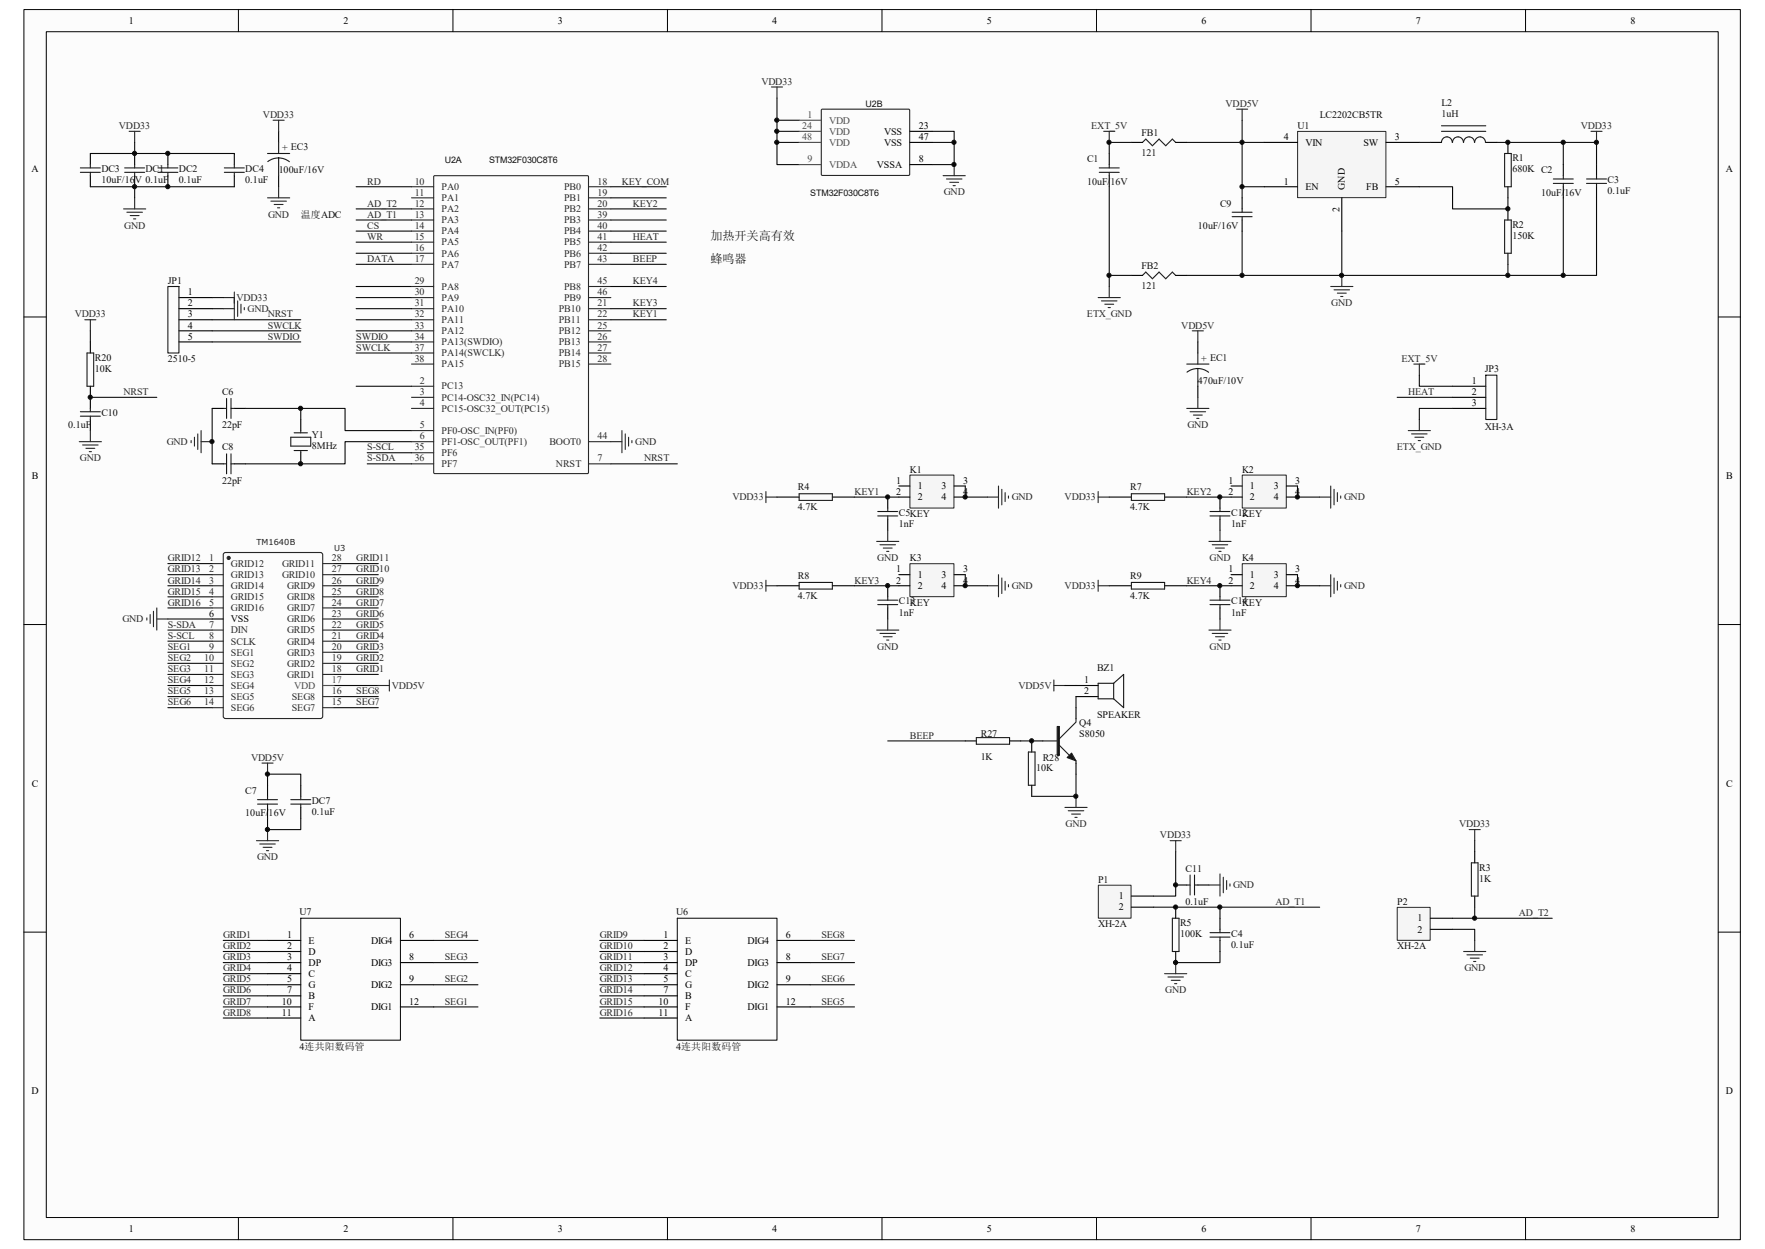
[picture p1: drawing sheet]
<svg xmlns="http://www.w3.org/2000/svg" width="297mm" height="210mm" viewBox="0 0 297 210" stroke-linecap="round" stroke-linejoin="round" font-family="sans-serif">
<path d="M4.1 1.7h288.8v206.7h-288.8z" fill="#fcfcfc"/>
<path d="M4 1.6h288.9v206.8h-288.9z" fill="none" stroke="#000" stroke-width=".17"/>
<path d="M7.8 5.4h281.3v199.3h-281.3z" fill="#fcfcfc"/>
<g fill="none" stroke="#000" stroke-width=".17">
<path d="M7.8 5.3h281.3v199.4h-281.3zM40.1 1.6v3.7M76.2 1.6v3.7M112.3 1.6v3.7M148.4 1.6v3.7M184.5 1.6v3.7M220.6 1.6v3.7M256.7 1.6v3.7M4 53.3h3.7M289.2 53.3h3.7M4 105h3.7M289.2 105h3.7"/>
<path d="M4 156.7h3.7M289.2 156.7h3.7M40.1 204.7v3.7M76.2 204.7v3.7M112.3 204.7v3.7M148.4 204.7v3.7M184.5 204.7v3.7M220.6 204.7v3.7M256.7 204.7v3.7"/>
</g>
<path d="M184.9 148.9h5.4v5.5h-5.4z" fill="#f5f5f5"/>
<path d="M184.8 148.8h5.5v5.6h-5.5z" fill="none" stroke="#262626" stroke-width=".17"/>
<g fill="none" stroke="#000" stroke-width=".19">
<path d="M15.2 25.8v1.9M15.2 29.5v1.9M22.7 25.8v1.9M22.7 29.5v1.9M28.2 25.8v1.9M28.2 29.5v1.9M39.4 25.8v1.9M39.4 29.5v1.9M46.9 22.1v1.8M46.9 29.5v1.9M153.1 22.1h3.7M153.1 23.9h3.7"/>
<path d="M153.1 27.7h3.7M186.7 25.8v1.9M186.7 29.5v1.9M190.4 23.9h1.9M197.8 23.9h1.9M209 33.3v1.8M209 37v1.9M240.7 23.9h1.9M250 23.9h1.9M263.1 27.7v1.8M263.1 31.4v1.9M268.7 27.7v1.8"/>
<path d="M268.7 31.4v1.9M15.2 57.5v1.9M30.1 50h5.6M30.1 51.9h5.6M30.1 53.8h5.6M30.1 55.6h5.6M30.1 57.5h5.6M190.4 46.3h1.9M197.8 46.3h1.9M15.2 64.9v3.8M15.2 70.5v1.9M35.7 68.7h1.9"/>
<path d="M35.7 78h1.9M39.4 68.7h1.9M39.4 78h1.9M50.6 70.5v1.9M50.6 76.1v1.9M244.4 68.7h5.6M244.4 64.9h5.6M244.4 66.8h5.6M181.1 115.3h3.7M181.1 117.1h3.7M181.1 119v1.9M162.4 124.6h1.9"/>
<path d="M169.9 124.6h1.9M173.6 132v1.9M175.5 124.6h-1.9v1.8M181.1 128.3v1.9M190.4 150.7h3.7M190.4 152.5h3.7M197.8 152.5v1.9M197.8 160v1.9M197.8 148.8h1.9M201.6 148.8h1.8M205.3 154.4v1.9M205.3 158.1v1.9"/>
</g>
<g fill="none" stroke="#1c1c1c" stroke-width=".19">
<path d="M13.5 29h3.4M13.5 28.2h3.4M15.2 27.7v.5M15.2 29v.5M21 29h3.3M21 28.2h3.3M22.7 27.7v.5M22.7 29v.5M26.6 29h3.3M26.6 28.2h3.3M28.2 27.7v.5M28.2 29v.5"/>
<path d="M37.8 29h3.3M37.8 28.2h3.3M39.4 27.7v.5M39.4 29v.5M45 25.8h3.7M46.9 26.6l1.1 .2 .7 .4M46.9 26.6l-.8 .1-1 .5M46.9 23.9v1.9M46.9 26.6v2.9M185 29h3.3M185 28.2h3.3M186.7 27.7v.5"/>
<path d="M186.7 29v.5M192.3 23.9l.5-.5 1.1 1.1 1.1-1.1 1.2 1.1 1.1-1.1 .5 .5M207.3 36.4h3.4M207.3 35.7h3.4M209 35.1v.6M209 36.4v.6M242.6 22.1h7.4M242.6 21.2h7.4M242.6 23.9a.91 .91 0 0 1 .9-.9 .91 .91 0 0 1 .9 .9M244.4 23.9a.91 .91 0 0 1 .9-.9 .91 .91 0 0 1 1 .9 .93 .93 0 0 1 .9-.9 .93 .93 0 0 1 .9 .9M248.2 23.9a.91 .91 0 0 1 .9-.9 .91 .91 0 0 1 .9 .9M261.4 30.8h3.3"/>
<path d="M261.4 30.1h3.3M263.1 29.5v.6M263.1 30.8v.6M267 30.8h3.3M267 30.1h3.3M268.7 29.5v.6M268.7 30.8v.6M14.6 59.4h1.2v5.5h-1.2zM28.2 48.2h1.9v11.2h-1.9zM192.3 46.3l.5-.5 1.1 1.1 1.1-1.1 1.2 1.1 1.1-1.1 .5 .5M13.5 70h3.4M13.5 69.2h3.4"/>
<path d="M15.2 68.7v.5M15.2 70v.5M37.6 68.7h.5M37.6 78h.5M38.1 67v3.4M38.1 76.3v3.4M38.9 68.7h.5M38.9 67v3.4M38.9 76.3v3.4M38.9 78h.5M48.9 73.5h3.4v1.5h-3.4zM49.5 72.8h2.2"/>
<path d="M49.5 75.8h2.2M50.6 72.4v.4M50.6 75.8v.3M250 63.1h1.9v7.4h-1.9zM187.4 114.9l1.7-1.5v5.6l-1.7-1.5M187.4 114.9v2.6M187.4 114.9h-2.6v2.6h2.6M164.3 124h5.6v1.1h-5.6zM173.1 126.4h1.1v5.6h-1.1zM175.5 124.6h2.8M178.3 125.3l1.7 1.7M181.1 120.9v.5l-2.8 2.8"/>
<path d="M181.1 127.9v.4M197.3 154.4h1.1v5.6h-1.1zM199.7 148.8h.6M200.3 147.1v3.4M201 148.8h.6M201 147.1v3.4M203.6 156.8h3.4M203.6 157.6h3.4M205.3 156.3v.5M205.3 157.6v.5"/>
</g>
<g fill="none" stroke="#262626" stroke-width=".19">
<path d="M129.8 14.6h1.9M130.7 14.6v1.9M20.8 35.1h3.7M21.4 35.7h2.6M21.7 22.1h1.9M21.9 36.2h1.5M22.5 36.8h.3M22.7 22.1v1.8M22.7 33.3v1.8M45 33.3h3.7M45.6 33.8h2.6M46 20.2h1.8"/>
<path d="M46.1 34.4h1.5M46.7 34.9h.4M46.9 20.2v1.9M46.9 31.4v1.9M158.7 29.5h3.7M159.3 30.1h2.6M159.8 30.7h1.5M160.4 31.2h.4M160.6 27.7v1.8M185.7 22.1h1.9M186.7 22.1v1.8M267.7 22.1h1.9"/>
<path d="M268.7 22.1v1.8M14.3 53.8h1.8M15.2 53.8v1.8M37.6 50h1.8M37.6 51.9h1.8M39.4 49.1v4.7M40 50.6v2.6M40.6 51.2v1.4M41.1 51.7v.4M184.8 50h3.7M185.4 50.6h2.6M185.9 51.2h1.5"/>
<path d="M186.5 51.7h.3M186.7 48.2v1.8M13.3 74.3h3.8M13.9 74.8h2.6M14.5 75.4h1.4M15 75.9h.4M15.2 72.4v1.9M32.2 74.1v.4M32.7 73.5v1.5M33.3 73v2.6M33.8 72.4v3.7M33.8 74.3h1.9"/>
<path d="M102.8 74.3h1.9M104.7 72.4v3.7M105.2 73v2.6M105.8 73.5v1.5M106.3 74.1v.4M237 72.4h3.7M237.5 73h2.6M237.9 61.2h1.9M238.1 73.5h1.5M238.7 74.1h.3M238.8 61.2v1.9M238.8 70.5v1.9"/>
<path d="M177.3 114.3v1.9M177.3 115.3h1.9M179.2 135.8h3.7M179.8 136.3h2.6M180.3 136.9h1.5M180.9 137.4h.4M181.1 133.9v1.9M196.9 141.4h1.9M197.8 141.4v1.8M203.4 148.8h1.9M205.3 146.9v3.8M205.9 147.5v2.6"/>
<path d="M206.4 148.1v1.5M207 148.6v.4M196 163.7h3.7M196.5 164.3h2.6M197.1 164.8h1.5M197.7 165.4h.3M197.8 161.9v1.8"/>
</g>
<g fill="none" stroke="#0e0e0e" stroke-width=".19">
<path d="M130.7 16.5v11.2h3.8M15.2 31.4h24.2M15.2 25.8h24.2M22.7 23.9v1.9M22.7 31.4v1.9M59.9 38.9h9.3M59.9 31.4h9.3M59.9 35.1h9.3M59.9 37h9.3M102.8 38.9h9.3M102.8 31.4h9.3M102.8 33.3h9.3"/>
<path d="M102.8 35.1h9.3M102.8 37h9.3M130.7 23.9h3.8M130.7 22.1h3.8M130.7 20.2h3.8M156.8 22.1h3.8v5.6h-3.8M156.8 23.9h3.8M190.4 23.9h-3.7v1.9M15.2 55.6v1.9M35.7 51.9h1.9M35.7 50h1.9M35.7 53.8h14.9"/>
<path d="M35.7 55.6h14.9M35.7 57.5h14.9M59.9 51.9h9.3M59.9 50h9.3M59.9 53.8h9.3M59.9 55.6h9.3M59.9 57.5h9.3M59.9 59.4h9.3M59.9 40.7h9.3M59.9 42.6h9.3M59.9 44.4h9.3M59.9 48.2h9.3"/>
<path d="M102.8 51.9h9.3M102.8 53.8h9.3M102.8 40.7h9.3M102.8 42.6h9.3M102.8 44.4h9.3M102.8 48.2h9.3M190.4 46.3h-3.7v1.9M15.2 66.8h11.2M35.7 68.7v9.3M41.3 68.7h16.8v3.7h11.1M50.6 68.7v1.8M59.9 64.9h9.3"/>
<path d="M69.2 74.3h-11.1v3.7h-16.8M102.8 78h11.2M235.1 66.8h9.3M238.8 63.1v1.8h5.6M244.4 68.7h-5.6v1.8M179.2 115.3h1.9M181.1 117.1v1.9M149.4 124.6h13M171.8 124.6h1.8M181.1 130.2v3.7h-7.5M194.1 152.5h28M205.3 160v1.9h-7.5"/>
<path d="M205.3 152.5v1.9"/>
</g>
<g fill="none" stroke="#292929" stroke-width=".19">
<path d="M138.3 18.4h14.7v11h-14.7zM69.2 31.4h3.8M69.2 33.3h3.8M69.2 35.1h3.8M69.2 37h3.8M69.2 38.9h3.8M73 29.6h26v50h-26zM99.1 31.4h3.7M99.1 33.3h3.7M99.1 35.1h3.7M99.1 37h3.7M99.1 38.9h3.7"/>
<path d="M69.2 40.7h3.8M69.2 42.6h3.8M69.2 44.4h3.8M69.2 48.2h3.8M69.2 50h3.8M69.2 51.9h3.8M69.2 53.8h3.8M69.2 55.6h3.8M69.2 57.5h3.8M69.2 59.4h3.8M99.1 40.7h3.7M99.1 42.6h3.7"/>
<path d="M99.1 44.4h3.7M99.1 48.2h3.7M99.1 50h3.7M99.1 51.9h3.7M99.1 53.8h3.7M99.1 55.6h3.7M99.1 57.5h3.7M99.1 59.4h3.7M69.2 61.2h3.8M69.2 64.9h3.8M69.2 66.8h3.8M69.2 68.7h3.8"/>
<path d="M69.2 74.3h3.8M69.2 78h3.8M69.2 72.4h3.8M69.2 76.1h3.8M99.1 61.2h3.7M99.1 74.3h3.7M99.1 78h3.7"/>
</g>
<path d="M134.5 20.2h3.7M134.5 22.1h3.7M134.5 23.9h3.7M134.5 27.7h3.7" fill="none" stroke="#4c4c4c" stroke-width=".19"/>
<g fill="#1c1c1c" stroke="#1c1c1c" stroke-width=".19">
<path d="M179.6 127.4l.7-.8 .8 1.3z"/>
<path d="M177.9 122.2h.4v4.8h-.4z" fill-rule="evenodd"/>
</g>
<path d="M218.4 22.1h14.8v11.1h-14.8z" fill="#f5f5f5"/>
<path d="M218.4 22.1h14.8v11.1h-14.8z" fill="none" stroke="#262626" stroke-width=".17"/>
<path d="M212.8 31.4h5.5M212.8 23.9h5.5M225.8 33.3v5.6M233.3 31.4h5.5M233.3 23.9h5.5M253.8 23.9v1.9M253.8 31.4v1.9M253.8 35.1v1.9M201.6 57.5v1.9M253.8 42.6v1.8M201.6 64.9v1.9" fill="none" stroke="#000" stroke-width=".19"/>
<g fill="none" stroke="#262626" stroke-width=".19">
<path d="M208.1 18.4h1.9M209 18.4v1.8M200.6 55.6h1.9M201.6 55.6v1.9M223.9 48.2h3.8M224.5 48.7h2.6M225.1 49.3h1.4M225.6 49.9h.4M225.8 46.3v1.9M199.7 68.7h3.7M200.3 69.2h2.6M200.8 69.8h1.5"/>
<path d="M201.4 70.4h.4M201.6 66.8v1.9"/>
</g>
<g fill="none" stroke="#0e0e0e" stroke-width=".19">
<path d="M186.7 31.4v14.9M199.7 23.9h13.1M209 38.9v7.4h16.8M209 20.2v13.1M209 31.4h3.8M225.8 38.9v7.4h28M238.8 31.4h5.6v3.7h9.4v-1.8M238.8 23.9h1.9M251.9 23.9h16.8v3.8M263.1 23.9v3.8M263.1 33.3v13M268.7 33.3v13h-14.9v-1.9"/>
<path d="M199.7 46.3h9.3M197.8 143.2v7.5h-3.7"/>
</g>
<path d="M253.2 25.8h1.1v5.6h-1.1zM253.2 37h1.1v5.6h-1.1zM201.6 59.4v1.8M199.7 61.2h3.7M201.6 62l1.1 .2 .7 .4M201.6 62l-.8 .1-1.1 .5M201.6 62v2.9" fill="none" stroke="#1c1c1c" stroke-width=".19"/>
<path d="M235.2 152.6h5.5v5.5h-5.5z" fill="#f5f5f5"/>
<path d="M235.1 152.6h5.6v5.5h-5.6z" fill="none" stroke="#262626" stroke-width=".17"/>
<path d="M149.4 83.6v1.8M149.4 87.3v1.9M149.4 98.5v1.9M205.3 83.6v1.8M205.3 87.3v1.9M205.3 98.5v1.9M149.4 102.2v1.9M205.3 102.2v1.9M240.7 154.4h3.7M240.7 156.3h3.7M248.2 143.2v1.9M248.2 150.7v1.8" fill="none" stroke="#000" stroke-width=".19"/>
<path d="M247.2 139.5h1.9M248.2 139.5v1.9M246.3 160h3.7M248.2 158.1v1.9M246.9 160.6h2.6M247.4 161.1h1.5M248 161.7h.3" fill="none" stroke="#262626" stroke-width=".19"/>
<path d="M244.4 156.3h3.8v1.8M248.2 152.5v1.9h-3.8M248.2 141.4v1.8M248.2 154.4h13" fill="none" stroke="#0e0e0e" stroke-width=".19"/>
<g fill="none" stroke="#1c1c1c" stroke-width=".19">
<path d="M147.7 86h3.4M147.7 86.8h3.4M149.4 85.4v.6M149.4 86.8v.5M203.6 86h3.4M203.6 86.8h3.4M205.3 85.4v.6M205.3 86.8v.5M147.7 100.9h3.4M147.7 101.7h3.4M149.4 100.4v.5M149.4 101.7v.5"/>
<path d="M203.6 100.9h3.4M203.6 101.7h3.4M205.3 100.4v.5M205.3 101.7v.5M247.6 145.1h1.1v5.6h-1.1z"/>
</g>
<path d="M153.2 79.9h7.3v5.5h-7.3z" fill="#f5f5f5"/>
<path d="M153.1 79.9h7.4v5.5h-7.4z" fill="none" stroke="#262626" stroke-width=".17"/>
<path d="M151.3 81.7h1.8M151.3 83.6h1.8M160.6 81.7h1.8M160.6 83.6h1.8" fill="none" stroke="#000" stroke-width=".19"/>
<path d="M153.2 94.8h7.3v5.5h-7.3z" fill="#f5f5f5"/>
<path d="M153.1 94.8h7.4v5.5h-7.4z" fill="none" stroke="#262626" stroke-width=".17"/>
<path d="M151.3 96.6h1.8M151.3 98.5h1.8M160.6 96.6h1.8M160.6 98.5h1.8" fill="none" stroke="#000" stroke-width=".19"/>
<path d="M209.1 94.8h7.4v5.5h-7.4z" fill="#f5f5f5"/>
<path d="M209 94.8h7.5v5.5h-7.5z" fill="none" stroke="#262626" stroke-width=".17"/>
<path d="M207.2 96.6h1.8M207.2 98.5h1.8M216.5 96.6h1.8M216.5 98.5h1.8" fill="none" stroke="#000" stroke-width=".19"/>
<path d="M209.1 79.9h7.4v5.5h-7.4z" fill="#f5f5f5"/>
<path d="M209 79.9h7.5v5.5h-7.5z" fill="none" stroke="#262626" stroke-width=".17"/>
<g fill="none" stroke="#000" stroke-width=".19">
<path d="M130.7 83.6h3.8M130.7 98.5h3.8M140.1 83.6h3.7M140.1 98.5h3.7M186.7 83.6h3.7M186.7 98.5h3.7M196 83.6h3.7M196 98.5h3.7M207.2 81.7h1.8M207.2 83.6h1.8M216.5 81.7h1.8M216.5 83.6h1.8"/>
<path d="M35.7 104.1h1.9M45 132v1.9M45 135.8v1.8M50.6 132v1.9M50.6 135.8v1.8M45 158.1h5.6M45 160h5.6M67.4 158.1h5.6M108.4 158.1h5.6M108.4 160h5.6M130.7 158.1h5.6M45 161.9h5.6"/>
<path d="M45 163.7h5.6M45 165.6h5.6M45 167.4h5.6M45 169.3h5.6M45 171.2h5.6M67.4 161.9h5.6M67.4 165.6h5.6M67.4 169.3h5.6M108.4 161.9h5.6M108.4 163.7h5.6M108.4 165.6h5.6M108.4 167.4h5.6"/>
<path d="M108.4 169.3h5.6M108.4 171.2h5.6M130.7 161.9h5.6M130.7 165.6h5.6M130.7 169.3h5.6"/>
</g>
<g fill="none" stroke="#262626" stroke-width=".19">
<path d="M128.9 98.5h1.8M128.9 83.6h1.8M128.9 82.7v1.8M128.9 97.6v1.8M147.5 91h3.8M148.1 91.6h2.6M148.6 92.2h1.5M149.2 92.7h.4M149.4 89.2v1.8M166.2 98.5h1.8M166.2 83.6h1.8M168 81.7v3.7"/>
<path d="M168 96.6v3.8M168.6 82.3v2.6M168.6 97.2v2.6M169.1 82.8v1.5M169.1 97.7v1.5M169.7 83.4v.4M169.7 98.3v.4M184.8 98.5h1.9M184.8 83.6h1.9M184.8 82.7v1.8M184.8 97.6v1.8M203.4 91h3.8"/>
<path d="M204 91.6h2.6M204.6 92.2h1.4M205.1 92.7h.4M205.3 89.2v1.8M222.1 98.5h1.8M222.1 83.6h1.8M223.9 81.7v3.7M223.9 96.6v3.8M224.5 82.3v2.6M224.5 97.2v2.6M225.1 82.8v1.5M225.1 97.7v1.5"/>
<path d="M225.6 83.4v.4M225.6 98.3v.4M24.7 103.9v.4M25.3 103.3v1.5M25.8 102.8v2.6M26.4 102.2v3.7M26.4 104.1h1.8M63.7 115.3h1.8M65.5 114.3v1.9M147.5 105.9h3.8M148.1 106.5h2.6M148.6 107.1h1.5"/>
<path d="M149.2 107.6h.4M149.4 104.1v1.8M203.4 105.9h3.8M204 106.5h2.6M204.6 107.1h1.4M205.1 107.6h.4M205.3 104.1v1.8M44.1 128.3h1.9M45 128.3v1.9M45 139.5v1.9M43.2 141.4h3.7M43.7 141.9h2.6"/>
<path d="M44.3 142.5h1.5M44.8 143h.4"/>
</g>
<g fill="none" stroke="#0e0e0e" stroke-width=".19">
<path d="M61.8 76.1h7.4M61.8 78h7.4M28.2 98.5h7.5M28.2 96.6h7.5M28.2 94.8h7.5M56.2 98.5h7.5M56.2 96.6h7.5M56.2 94.8h7.5M143.8 98.5h7.5M143.8 83.6h7.5M162.4 81.7v1.9h3.8M162.4 96.6v1.9h3.8"/>
<path d="M199.7 98.5h7.5M199.7 83.6h7.5M218.3 96.6v1.9h3.8M218.3 81.7v1.9h3.8M28.2 119h7.5M28.2 117.1h7.5M28.2 113.4h7.5M28.2 111.5h7.5M28.2 109.7h7.5M28.2 107.8h7.5M28.2 105.9h7.5M28.2 104.1h7.5"/>
<path d="M28.2 102.2h7.5M28.2 100.4h7.5M28.2 115.3h7.5M56.2 119h7.5M56.2 117.1h7.5M56.2 113.4h7.5M56.2 111.5h7.5M56.2 109.7h7.5M56.2 107.8h7.5M56.2 105.9h7.5M56.2 104.1h7.5M56.2 102.2h7.5"/>
<path d="M56.2 100.4h7.5M56.2 115.3h7.5M45 132v-1.8h5.6v1.8M45 137.6v1.9h5.6v-1.9M37.6 158.1h7.4M37.6 160h7.4M73 158.1h7.4M100.9 158.1h7.5M100.9 160h7.5M136.3 158.1h7.5M37.6 161.9h7.4M37.6 163.7h7.4"/>
<path d="M37.6 165.6h7.4M37.6 167.4h7.4M37.6 169.3h7.4M37.6 171.2h7.4M73 161.9h7.4M73 165.6h7.4M73 169.3h7.4M100.9 161.9h7.5M100.9 163.7h7.5M100.9 165.6h7.5M100.9 167.4h7.5M100.9 169.3h7.5"/>
<path d="M100.9 171.2h7.5M136.3 161.9h7.5M136.3 165.6h7.5M136.3 169.3h7.5"/>
</g>
<g fill="none" stroke="#1c1c1c" stroke-width=".19">
<path d="M134.5 83h5.6v1.1h-5.6zM134.5 97.9h5.6v1.2h-5.6zM190.4 83h5.6v1.1h-5.6zM190.4 97.9h5.6v1.2h-5.6zM43.3 135.2h3.4M43.3 134.5h3.4M45 133.9v.6M45 135.2v.6M48.9 135.2h3.4M48.9 134.5h3.4M50.6 133.9v.6M50.6 135.2v.6"/>
<path d="M50.6 154.4h16.8v20.5h-16.8zM114 154.4h16.7v20.5h-16.7z"/>
</g>
<g fill="none" stroke="#292929" stroke-width=".19">
<path d="M35.7 94.8h1.9M35.7 96.6h1.9M35.7 98.5h1.9M37.8 93l16.1-.1 .4 .2v27.3l-.2 .4h-16.2l-.3-.2v-27.3zM54.3 94.8h1.9M54.3 96.6h1.9M54.3 98.5h1.9M35.7 100.4h1.9M35.7 102.2h1.9M35.7 105.9h1.9M35.7 107.8h1.9M35.7 109.7h1.9"/>
<path d="M35.7 111.5h1.9M35.7 113.4h1.9M35.7 115.3h1.9M35.7 117.1h1.9M35.7 119h1.9M54.3 100.4h1.9M54.3 102.2h1.9M54.3 105.9h1.9M54.3 107.8h1.9M54.3 109.7h1.9M54.3 111.5h1.9M54.3 113.4h1.9"/>
<path d="M54.3 117.1h1.9M54.3 119h1.9M54.3 104.1h1.9"/>
</g>
<circle cx="38.5" cy="93.8" r=".26" fill="#292929" stroke="#292929" stroke-width=".19"/>
<path d="M54.3 115.3h1.9" fill="none" stroke="#4c4c4c" stroke-width=".19"/>
<g fill="#0e0e0e" stroke="#0e0e0e" stroke-width=".17">
<circle cx="15.2" cy="66.8" r=".35"/>
<circle cx="22.6" cy="31.4" r=".35"/>
<circle cx="22.6" cy="25.8" r=".35"/>
<circle cx="28.2" cy="31.4" r=".35"/>
<circle cx="28.2" cy="25.8" r=".35"/>
<circle cx="35.7" cy="74.2" r=".35"/>
<circle cx="45" cy="139.5" r=".35"/>
<circle cx="45" cy="130.2" r=".35"/>
<circle cx="50.6" cy="78" r=".35"/>
<circle cx="50.6" cy="68.7" r=".35"/>
<circle cx="130.7" cy="23.9" r=".35"/>
<circle cx="130.7" cy="22.1" r=".35"/>
<circle cx="130.7" cy="20.2" r=".35"/>
<circle cx="149.4" cy="98.5" r=".35"/>
<circle cx="149.4" cy="83.6" r=".35"/>
<circle cx="160.5" cy="27.7" r=".35"/>
<circle cx="160.5" cy="23.9" r=".35"/>
<circle cx="162.4" cy="98.5" r=".35"/>
<circle cx="162.4" cy="83.6" r=".35"/>
<circle cx="173.6" cy="124.6" r=".35"/>
<circle cx="181" cy="133.9" r=".35"/>
<circle cx="186.6" cy="46.3" r=".35"/>
<circle cx="186.6" cy="23.9" r=".35"/>
<circle cx="197.8" cy="161.8" r=".35"/>
<circle cx="197.8" cy="152.5" r=".35"/>
<circle cx="197.8" cy="148.8" r=".35"/>
<circle cx="205.3" cy="152.5" r=".35"/>
<circle cx="205.3" cy="98.5" r=".35"/>
<circle cx="205.3" cy="83.6" r=".35"/>
<circle cx="209" cy="46.3" r=".35"/>
<circle cx="209" cy="31.4" r=".35"/>
<circle cx="209" cy="23.9" r=".35"/>
<circle cx="218.3" cy="98.5" r=".35"/>
<circle cx="218.3" cy="83.6" r=".35"/>
<circle cx="225.8" cy="46.3" r=".35"/>
<circle cx="248.1" cy="154.4" r=".35"/>
<circle cx="253.7" cy="46.3" r=".35"/>
<circle cx="253.7" cy="35.1" r=".35"/>
<circle cx="253.7" cy="23.9" r=".35"/>
<circle cx="263.1" cy="46.3" r=".35"/>
<circle cx="263.1" cy="23.9" r=".35"/>
<circle cx="268.6" cy="23.9" r=".35"/>
</g>
<g font-size="2" fill="#0e0e0e">
<text x="119.5" y="40.4">加热开关高有效</text>
<text x="119.5" y="44.2">蜂鸣器</text>
</g>
<g font-size="1.7">
<text x="21.7" y="4">1</text>
<text x="57.8" y="4">2</text>
<text x="93.9" y="4">3</text>
<text x="130" y="4">4</text>
<text x="166.1" y="4">5</text>
<text x="202.2" y="4">6</text>
<text x="238.3" y="4">7</text>
<text x="274.4" y="4">8</text>
<text x="148.8" y="22.6">VSS</text>
<text x="154.6" y="21.7">23</text>
<text x="154.6" y="23.6">47</text>
<text x="216" y="23.6">4</text>
<text x="234.7" y="23.6">3</text>
<text x="5.3" y="28.9">A</text>
<text x="147.6" y="28.2">VSSA</text>
<text x="148.8" y="24.5">VSS</text>
<text x="154.6" y="27.3">8</text>
<text x="219.7" y="24.5">VIN</text>
<text x="229.4" y="24.5">SW</text>
<text x="290.4" y="28.9">A</text>
<text x="216" y="31">1</text>
<text x="219.7" y="32">EN</text>
<text x="225.4" y="35.6" transform="rotate(-90 225.4 35.6)">2</text>
<text x="226.3" y="32" transform="rotate(-90 226.3 32)">GND</text>
<text x="229.9" y="32">FB</text>
<text x="234.7" y="31">5</text>
<text x="31.6" y="49.7">1</text>
<text x="31.6" y="51.5">2</text>
<text x="31.6" y="53.4">3</text>
<text x="31.6" y="55.2">4</text>
<text x="31.6" y="57.1">5</text>
<text x="247.7" y="64.6">1</text>
<text x="247.7" y="66.4">2</text>
<text x="247.7" y="68.3">3</text>
<text x="5.3" y="80.6">B</text>
<text x="150.8" y="81.3">1</text>
<text x="150.8" y="83.2">2</text>
<text x="154.4" y="82.3">1</text>
<text x="158.4" y="82.3">3</text>
<text x="162.1" y="81.3">3</text>
<text x="162.1" y="83.2">4</text>
<text x="206.7" y="81.3">1</text>
<text x="206.7" y="83.2">2</text>
<text x="210.3" y="82.3">1</text>
<text x="214.3" y="82.3">3</text>
<text x="218" y="81.3">3</text>
<text x="218" y="83.2">4</text>
<text x="290.5" y="80.6">B</text>
<text x="154.4" y="84.1">2</text>
<text x="158.4" y="84.1">4</text>
<text x="210.3" y="84.1">2</text>
<text x="214.3" y="84.1">4</text>
<text x="150.8" y="96.2">1</text>
<text x="150.8" y="98.1">2</text>
<text x="154.4" y="97.2">1</text>
<text x="154.4" y="99.1">2</text>
<text x="158.4" y="97.2">3</text>
<text x="158.4" y="99.1">4</text>
<text x="162.1" y="96.2">3</text>
<text x="162.1" y="98.1">4</text>
<text x="206.7" y="96.2">1</text>
<text x="206.7" y="98.1">2</text>
<text x="210.3" y="97.2">1</text>
<text x="210.3" y="99.1">2</text>
<text x="214.3" y="97.2">3</text>
<text x="214.3" y="99.1">4</text>
<text x="218" y="96.2">3</text>
<text x="218" y="98.1">4</text>
<text x="35.2" y="103.7">6</text>
<text x="38.9" y="104.6">VSS</text>
<text x="182.5" y="114.9">1</text>
<text x="182.5" y="116.8">2</text>
<text x="5.3" y="132.3">C</text>
<text x="290.5" y="132.3">C</text>
<text x="188.3" y="151.2">1</text>
<text x="188.3" y="153.1">2</text>
<text x="238.5" y="154.9">1</text>
<text x="48.3" y="157.7">1</text>
<text x="48.3" y="159.6">2</text>
<text x="48.3" y="161.5">3</text>
<text x="51.9" y="158.7">E</text>
<text x="51.9" y="160.5">D</text>
<text x="62.4" y="158.7">DIG4</text>
<text x="68.9" y="157.7">6</text>
<text x="68.9" y="161.5">8</text>
<text x="111.6" y="157.7">1</text>
<text x="111.6" y="159.6">2</text>
<text x="111.6" y="161.5">3</text>
<text x="115.3" y="158.7">E</text>
<text x="115.3" y="160.5">D</text>
<text x="125.8" y="158.7">DIG4</text>
<text x="132.2" y="157.7">6</text>
<text x="132.2" y="161.5">8</text>
<text x="238.5" y="156.8">2</text>
<text x="48.3" y="163.3">4</text>
<text x="48.3" y="165.2">5</text>
<text x="48.3" y="167">7</text>
<text x="51.9" y="162.4">DP</text>
<text x="51.9" y="164.3">C</text>
<text x="51.9" y="166.1">G</text>
<text x="51.9" y="168">B</text>
<text x="62.4" y="166.1">DIG2</text>
<text x="62.4" y="162.4">DIG3</text>
<text x="68.9" y="165.2">9</text>
<text x="111.6" y="163.3">4</text>
<text x="111.6" y="165.2">5</text>
<text x="111.6" y="167">7</text>
<text x="115.3" y="162.4">DP</text>
<text x="115.3" y="164.3">C</text>
<text x="115.3" y="166.1">G</text>
<text x="115.3" y="168">B</text>
<text x="125.8" y="166.1">DIG2</text>
<text x="125.8" y="162.4">DIG3</text>
<text x="132.2" y="165.2">9</text>
<text x="47.4" y="168.9">10</text>
<text x="47.4" y="170.8">11</text>
<text x="51.9" y="169.8">F</text>
<text x="51.9" y="171.7">A</text>
<text x="62.4" y="169.8">DIG1</text>
<text x="68.9" y="168.9">12</text>
<text x="110.8" y="168.9">10</text>
<text x="110.8" y="170.8">11</text>
<text x="115.3" y="169.8">F</text>
<text x="115.3" y="171.7">A</text>
<text x="125.8" y="169.8">DIG1</text>
<text x="132.2" y="168.9">12</text>
<text x="5.3" y="184">D</text>
<text x="290.4" y="184">D</text>
<text x="21.7" y="207.1">1</text>
<text x="57.8" y="207.1">2</text>
<text x="93.9" y="207.1">3</text>
<text x="130" y="207.1">4</text>
<text x="166.1" y="207.1">5</text>
<text x="202.2" y="207.1">6</text>
<text x="238.3" y="207.1">7</text>
<text x="274.4" y="207.1">8</text>
</g>
<g font-size="1.7" fill="#262626">
<text x="128.1" y="14.2">VDD33</text>
<text x="206.2" y="17.9">VDD5V</text>
<text x="20" y="21.7">VDD33</text>
<text x="44.2" y="19.9">VDD33</text>
<text x="183.6" y="21.7">EXT_5V</text>
<text x="266" y="21.7">VDD33</text>
<text x="61.8" y="31">RD</text>
<text x="61.8" y="34.8">AD_T2</text>
<text x="104.6" y="31">KEY_COM</text>
<text x="106.5" y="34.8">KEY2</text>
<text x="158.8" y="32.9">GND</text>
<text x="20.9" y="38.4">GND</text>
<text x="45.1" y="36.6">GND</text>
<text x="61.8" y="38.5">CS</text>
<text x="61.8" y="40.3">WR</text>
<text x="61.8" y="36.6">AD_T1</text>
<text x="106.5" y="40.3">HEAT</text>
<text x="61.8" y="44.1">DATA</text>
<text x="106.5" y="44.1">BEEP</text>
<text x="106.5" y="47.8">KEY4</text>
<text x="12.6" y="53.4">VDD33</text>
<text x="39.8" y="50.6">VDD33</text>
<text x="41.7" y="52.5">GND</text>
<text x="45" y="53.4">NRST</text>
<text x="106.5" y="53.4">KEY1</text>
<text x="106.5" y="51.5">KEY3</text>
<text x="182.9" y="53.3">ETX_GND</text>
<text x="224" y="51.5">GND</text>
<text x="45" y="55.2">SWCLK</text>
<text x="45" y="57.1">SWDIO</text>
<text x="59.9" y="59">SWCLK</text>
<text x="59.9" y="57.1">SWDIO</text>
<text x="198.8" y="55.2">VDD5V</text>
<text x="235.8" y="60.8">EXT_5V</text>
<text x="20.8" y="66.4">NRST</text>
<text x="199.8" y="72">GND</text>
<text x="237" y="66.4">HEAT</text>
<text x="13.5" y="77.6">GND</text>
<text x="28.1" y="74.8">GND</text>
<text x="61.8" y="75.7">S-SCL</text>
<text x="61.8" y="77.6">S-SDA</text>
<text x="106.9" y="74.8">GND</text>
<text x="108.4" y="77.6">NRST</text>
<text x="235.1" y="75.7">ETX_GND</text>
<text x="143.8" y="83.2">KEY1</text>
<text x="199.7" y="83.2">KEY2</text>
<text x="123.3" y="84.1">VDD33</text>
<text x="170.3" y="84.1">GND</text>
<text x="179.2" y="84.1">VDD33</text>
<text x="226.2" y="84.1">GND</text>
<text x="28.2" y="94.4">GRID12</text>
<text x="59.9" y="94.4">GRID11</text>
<text x="147.6" y="94.4">GND</text>
<text x="203.5" y="94.4">GND</text>
<text x="28.2" y="96.2">GRID13</text>
<text x="28.2" y="98.1">GRID14</text>
<text x="28.2" y="100">GRID15</text>
<text x="28.2" y="101.9">GRID16</text>
<text x="59.9" y="101.9">GRID7</text>
<text x="59.9" y="100">GRID8</text>
<text x="59.9" y="98.1">GRID9</text>
<text x="59.9" y="96.2">GRID10</text>
<text x="123.3" y="99.1">VDD33</text>
<text x="143.8" y="98.1">KEY3</text>
<text x="170.3" y="99.1">GND</text>
<text x="179.2" y="99.1">VDD33</text>
<text x="199.7" y="98.1">KEY4</text>
<text x="226.2" y="99.1">GND</text>
<text x="20.6" y="104.6">GND</text>
<text x="28.2" y="107.4">S-SCL</text>
<text x="28.2" y="105.6">S-SDA</text>
<text x="59.9" y="107.4">GRID4</text>
<text x="59.9" y="105.6">GRID5</text>
<text x="59.9" y="103.7">GRID6</text>
<text x="28.2" y="109.3">SEG1</text>
<text x="28.2" y="111.2">SEG2</text>
<text x="28.2" y="113">SEG3</text>
<text x="59.9" y="113">GRID1</text>
<text x="59.9" y="111.2">GRID2</text>
<text x="59.9" y="109.3">GRID3</text>
<text x="147.6" y="109.3">GND</text>
<text x="203.5" y="109.3">GND</text>
<text x="28.2" y="114.9">SEG4</text>
<text x="28.2" y="116.8">SEG5</text>
<text x="28.2" y="118.6">SEG6</text>
<text x="59.9" y="118.6">SEG7</text>
<text x="59.9" y="116.8">SEG8</text>
<text x="65.9" y="115.8">VDD5V</text>
<text x="171.4" y="115.8">VDD5V</text>
<text x="153.1" y="124.2">BEEP</text>
<text x="42.2" y="127.9">VDD5V</text>
<text x="179.3" y="139.1">GND</text>
<text x="195.2" y="141">VDD33</text>
<text x="245.5" y="139.1">VDD33</text>
<text x="43.3" y="144.7">GND</text>
<text x="207.5" y="149.4">GND</text>
<text x="214.6" y="152.1">AD_T1</text>
<text x="255.6" y="154">AD_T2</text>
<text x="37.5" y="157.7">GRID1</text>
<text x="37.5" y="159.6">GRID2</text>
<text x="37.5" y="161.5">GRID3</text>
<text x="74.8" y="161.5">SEG3</text>
<text x="74.8" y="157.7">SEG4</text>
<text x="100.9" y="157.7">GRID9</text>
<text x="100.9" y="159.6">GRID10</text>
<text x="100.9" y="161.5">GRID11</text>
<text x="138.2" y="161.5">SEG7</text>
<text x="138.2" y="157.7">SEG8</text>
<text x="37.5" y="163.3">GRID4</text>
<text x="37.5" y="165.2">GRID5</text>
<text x="37.5" y="167">GRID6</text>
<text x="74.8" y="165.2">SEG2</text>
<text x="100.9" y="163.3">GRID12</text>
<text x="100.9" y="165.2">GRID13</text>
<text x="100.9" y="167">GRID14</text>
<text x="138.2" y="165.2">SEG6</text>
<text x="196.1" y="167">GND</text>
<text x="246.4" y="163.3">GND</text>
<text x="37.5" y="168.9">GRID7</text>
<text x="37.5" y="170.8">GRID8</text>
<text x="74.8" y="168.9">SEG1</text>
<text x="100.9" y="168.9">GRID15</text>
<text x="100.9" y="170.8">GRID16</text>
<text x="138.2" y="168.9">SEG5</text>
</g>
<g font-size="1.7" fill="#0e0e0e">
<text x="242.6" y="17.8">L2</text>
<text x="192.1" y="22.8">FB1</text>
<text x="218.4" y="21.7">U1</text>
<text x="222.1" y="19.9">LC2202CB5TR</text>
<text x="242.6" y="19.6">1uH</text>
<text x="17.1" y="29">DC3</text>
<text x="24.5" y="29">DC1</text>
<text x="30.1" y="29">DC2</text>
<text x="41.3" y="29">DC4</text>
<text x="46.9" y="29.2">100uF/16V</text>
<text x="47.5" y="25.4">+ EC3</text>
<text x="182.9" y="27.3">C1</text>
<text x="192.1" y="26.2">121</text>
<text x="254.5" y="27.1">R1</text>
<text x="254.5" y="29">680K C2</text>
<text x="17.1" y="30.8">10uF/16V 0.1uF</text>
<text x="30.1" y="30.8">0.1uF</text>
<text x="41.3" y="30.8">0.1uF</text>
<text x="182.9" y="31">10uF/16V</text>
<text x="205.3" y="34.8">C9</text>
<text x="259.3" y="32.9">10uF/16V</text>
<text x="270.5" y="30.8">C3</text>
<text x="270.5" y="32.7">0.1uF</text>
<text x="50.6" y="36.6">温度ADC</text>
<text x="201.6" y="38.5">10uF/16V</text>
<text x="254.5" y="38.3">R2</text>
<text x="254.5" y="40.1">150K</text>
<text x="28.2" y="47.8">JP1</text>
<text x="192.1" y="45.2">FB2</text>
<text x="192.1" y="48.5">121</text>
<text x="16" y="60.7">R20</text>
<text x="16" y="62.5">10K</text>
<text x="28.2" y="60.8">2510-5</text>
<text x="201.6" y="64.6">470uF/10V</text>
<text x="202.1" y="60.8">+ EC1</text>
<text x="249.9" y="62.5">JP3</text>
<text x="17.1" y="70">C10</text>
<text x="37.4" y="66.4">C6</text>
<text x="11.5" y="72">0.1uF</text>
<text x="37.4" y="72">22pF</text>
<text x="37.4" y="75.7">C8</text>
<text x="52.5" y="73.7">Y1</text>
<text x="52.5" y="75.6">8MHz</text>
<text x="249.9" y="72.2">XH-3A</text>
<text x="37.4" y="81.3">22pF</text>
<text x="134.3" y="82.5">R4</text>
<text x="153.1" y="79.5">K1</text>
<text x="190.2" y="82.5">R7</text>
<text x="209" y="79.5">K2</text>
<text x="134.3" y="85.8">4.7K</text>
<text x="151.3" y="86.7">C5KEY</text>
<text x="151.3" y="88.6">1nF</text>
<text x="190.2" y="85.8">4.7K</text>
<text x="207.2" y="86.7">C12</text>
<text x="207.2" y="88.6">1nF</text>
<text x="209" y="86.9">KEY</text>
<text x="153.1" y="94.4">K3</text>
<text x="209" y="94.4">K4</text>
<text x="134.3" y="97.4">R8</text>
<text x="134.3" y="100.7">4.7K</text>
<text x="151.3" y="101.6">C13</text>
<text x="153.1" y="101.9">KEY</text>
<text x="190.2" y="97.4">R9</text>
<text x="190.2" y="100.7">4.7K</text>
<text x="207.2" y="101.6">C14</text>
<text x="209" y="101.9">KEY</text>
<text x="151.3" y="103.5">1nF</text>
<text x="207.2" y="103.5">1nF</text>
<text x="184.6" y="112.8">BZ1</text>
<text x="165.1" y="124">R27</text>
<text x="181.6" y="122.1">Q4</text>
<text x="181.6" y="124">S8050</text>
<text x="184.6" y="120.6">SPEAKER</text>
<text x="165.1" y="127.7">1K</text>
<text x="174.4" y="129.6">10K</text>
<text x="175.5" y="127.9">R28</text>
<text x="41.3" y="133.5">C7</text>
<text x="41.3" y="137.2">10uF/16V</text>
<text x="52.5" y="135.2">DC7</text>
<text x="52.5" y="137.1">0.1uF</text>
<text x="184.8" y="148.4">P1</text>
<text x="199.5" y="146.6">C11</text>
<text x="248.9" y="146.4">R3</text>
<text x="248.9" y="148.3">1K</text>
<text x="50.4" y="153.8">U7</text>
<text x="113.8" y="153.8">U6</text>
<text x="184.8" y="155.9">XH-2A</text>
<text x="198.6" y="155.7">R5</text>
<text x="199.5" y="152.1">0.1uF</text>
<text x="235.1" y="152.1">P2</text>
<text x="198.6" y="157.6">100K</text>
<text x="207.2" y="157.6">C4</text>
<text x="207.2" y="159.4">0.1uF</text>
<text x="235.1" y="159.6">XH-2A</text>
<text x="50.4" y="176.6">4连共阳数码管</text>
<text x="113.8" y="176.6">4连共阳数码管</text>
</g>
<g font-size="1.7" fill="#4c4c4c">
<text x="135" y="21.7">24</text>
<text x="135" y="23.6">48</text>
<text x="135.9" y="19.9">1</text>
<text x="139.5" y="20.8">VDD</text>
<text x="139.5" y="22.6">VDD</text>
<text x="135.9" y="27.3">9</text>
<text x="139.5" y="24.5">VDD</text>
<text x="139.5" y="28.2">VDDA</text>
<text x="49.5" y="115.8">VDD</text>
<text x="55.8" y="114.9">17</text>
</g>
<g font-size="1.7" fill="#292929">
<text x="69.8" y="31">10</text>
<text x="69.8" y="32.9">11</text>
<text x="69.8" y="34.8">12</text>
<text x="74.3" y="32">PA0</text>
<text x="74.3" y="33.8">PA1</text>
<text x="74.3" y="35.7">PA2</text>
<text x="94.9" y="32">PB0</text>
<text x="94.9" y="33.8">PB1</text>
<text x="94.9" y="35.7">PB2</text>
<text x="100.5" y="31">18</text>
<text x="100.5" y="32.9">19</text>
<text x="100.5" y="34.8">20</text>
<text x="69.8" y="36.6">13</text>
<text x="69.8" y="38.5">14</text>
<text x="69.8" y="40.3">15</text>
<text x="74.3" y="37.5">PA3</text>
<text x="74.3" y="39.4">PA4</text>
<text x="74.3" y="41.3">PA5</text>
<text x="94.9" y="37.5">PB3</text>
<text x="94.9" y="39.4">PB4</text>
<text x="94.9" y="41.3">PB5</text>
<text x="100.5" y="36.6">39</text>
<text x="100.5" y="38.5">40</text>
<text x="100.5" y="40.3">41</text>
<text x="69.8" y="42.2">16</text>
<text x="69.8" y="44.1">17</text>
<text x="69.8" y="47.8">29</text>
<text x="74.3" y="43.1">PA6</text>
<text x="74.3" y="45">PA7</text>
<text x="94.9" y="43.1">PB6</text>
<text x="94.9" y="45">PB7</text>
<text x="100.5" y="42.2">42</text>
<text x="100.5" y="44.1">43</text>
<text x="100.5" y="47.8">45</text>
<text x="69.8" y="49.7">30</text>
<text x="69.8" y="51.5">31</text>
<text x="69.8" y="53.4">32</text>
<text x="74.3" y="48.7">PA8</text>
<text x="74.3" y="50.6">PA9</text>
<text x="74.3" y="52.5">PA10</text>
<text x="94" y="52.5">PB10</text>
<text x="94.9" y="48.7">PB8</text>
<text x="94.9" y="50.6">PB9</text>
<text x="100.5" y="49.7">46</text>
<text x="100.5" y="51.5">21</text>
<text x="100.5" y="53.4">22</text>
<text x="69.8" y="55.2">33</text>
<text x="69.8" y="57.1">34</text>
<text x="69.8" y="59">37</text>
<text x="74.3" y="54.3">PA11</text>
<text x="74.3" y="56.2">PA12</text>
<text x="74.3" y="58">PA13(SWDIO)</text>
<text x="74.3" y="59.9">PA14(SWCLK)</text>
<text x="94" y="54.3">PB11</text>
<text x="94" y="56.2">PB12</text>
<text x="94" y="58">PB13</text>
<text x="94" y="59.9">PB14</text>
<text x="100.5" y="55.2">25</text>
<text x="100.5" y="57.1">26</text>
<text x="100.5" y="59">27</text>
<text x="69.8" y="60.8">38</text>
<text x="70.7" y="64.6">2</text>
<text x="74.3" y="61.8">PA15</text>
<text x="74.3" y="65.5">PC13</text>
<text x="94" y="61.8">PB15</text>
<text x="100.5" y="60.8">28</text>
<text x="70.7" y="66.4">3</text>
<text x="70.7" y="68.3">4</text>
<text x="74.3" y="67.4">PC14-OSC32_IN(PC14)</text>
<text x="74.3" y="69.2">PC15-OSC32_OUT(PC15)</text>
<text x="69.8" y="75.7">35</text>
<text x="69.8" y="77.6">36</text>
<text x="70.7" y="72">5</text>
<text x="70.7" y="73.9">6</text>
<text x="74.3" y="72.9">PF0-OSC_IN(PF0)</text>
<text x="74.3" y="74.8">PF1-OSC_OUT(PF1)</text>
<text x="74.3" y="76.7">PF6</text>
<text x="92.5" y="74.8">BOOT0</text>
<text x="100.5" y="73.9">44</text>
<text x="100.5" y="77.6">7</text>
<text x="74.3" y="78.5">PF7</text>
<text x="93.6" y="78.5">NRST</text>
<text x="35.2" y="94.4">1</text>
<text x="38.9" y="95.3">GRID12</text>
<text x="47.5" y="95.3">GRID11</text>
<text x="55.8" y="94.4">28</text>
<text x="35.2" y="96.2">2</text>
<text x="35.2" y="98.1">3</text>
<text x="35.2" y="100">4</text>
<text x="35.2" y="101.9">5</text>
<text x="38.9" y="97.2">GRID13</text>
<text x="38.9" y="99.1">GRID14</text>
<text x="38.9" y="100.9">GRID15</text>
<text x="47.5" y="97.2">GRID10</text>
<text x="48.3" y="100.9">GRID8</text>
<text x="48.3" y="99.1">GRID9</text>
<text x="55.8" y="101.9">24</text>
<text x="55.8" y="100">25</text>
<text x="55.8" y="98.1">26</text>
<text x="55.8" y="96.2">27</text>
<text x="35.2" y="105.6">7</text>
<text x="35.2" y="107.4">8</text>
<text x="38.9" y="102.8">GRID16</text>
<text x="38.9" y="106.5">DIN</text>
<text x="48.3" y="106.5">GRID5</text>
<text x="48.3" y="104.6">GRID6</text>
<text x="48.3" y="102.8">GRID7</text>
<text x="55.8" y="107.4">21</text>
<text x="55.8" y="105.6">22</text>
<text x="55.8" y="103.7">23</text>
<text x="34.4" y="111.2">10</text>
<text x="34.4" y="113">11</text>
<text x="35.2" y="109.3">9</text>
<text x="38.9" y="108.4">SCLK</text>
<text x="38.9" y="110.2">SEG1</text>
<text x="38.9" y="112.1">SEG2</text>
<text x="38.9" y="114">SEG3</text>
<text x="48.3" y="114">GRID1</text>
<text x="48.3" y="112.1">GRID2</text>
<text x="48.3" y="110.2">GRID3</text>
<text x="48.3" y="108.4">GRID4</text>
<text x="55.8" y="113">18</text>
<text x="55.8" y="111.2">19</text>
<text x="55.8" y="109.3">20</text>
<text x="34.4" y="114.9">12</text>
<text x="34.4" y="116.8">13</text>
<text x="34.4" y="118.6">14</text>
<text x="38.9" y="115.8">SEG4</text>
<text x="38.9" y="117.7">SEG5</text>
<text x="38.9" y="119.5">SEG6</text>
<text x="49.1" y="119.5">SEG7</text>
<text x="49.1" y="117.7">SEG8</text>
<text x="55.8" y="118.6">15</text>
<text x="55.8" y="116.8">16</text>
</g>
<g font-size="1.5" fill="#0e0e0e">
<text x="145.7" y="18">U2B</text>
<text x="74.8" y="27.3">U2A</text>
<text x="82.3" y="27.3">STM32F030C8T6</text>
<text x="136.4" y="32.9">STM32F030C8T6</text>
</g>
<g font-size="1.4" fill="#1c1c1c">
<text x="43.2" y="91.6">TM1640B</text>
<text x="56.2" y="92.6">U3</text>
</g>
</svg>
